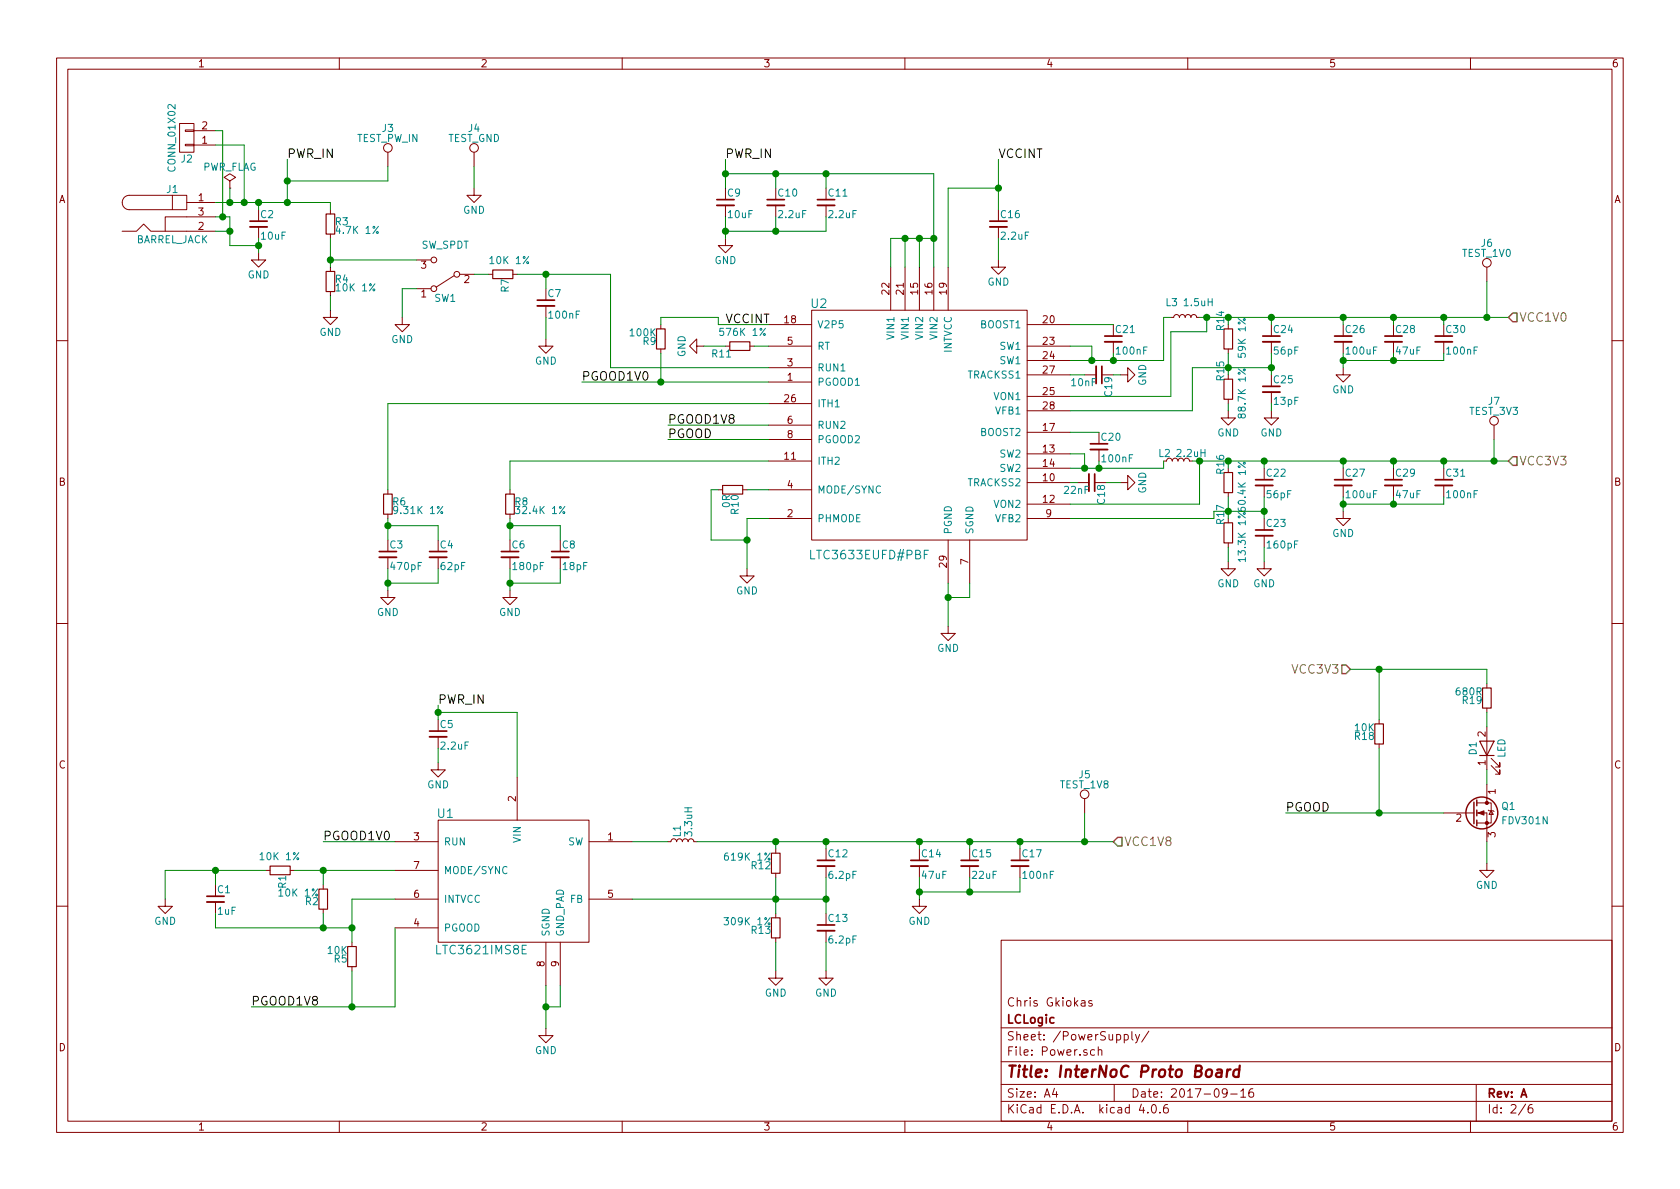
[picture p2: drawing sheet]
<svg xmlns="http://www.w3.org/2000/svg" width="297mm" height="210mm" viewBox="0 0 297 210" stroke-linecap="round" stroke-linejoin="round" font-family="sans-serif">
<g fill="none" stroke="#840000" stroke-width=".18">
<path d="M10 10.3h277v189.9h-277zM12 12.2h273v186.1h-273zM60 10.3v1.9M110 10.3v1.9M160 10.3v1.9M210 10.3v1.9M260 10.3v1.9M30.5 34.5h2.5v2.6h-2.5zM30.5 34.5h-7.6a1.27 1.27 0 0 0-1.3 1.3 1.27 1.27 0 0 0 1.3 1.3h7.6M31.7 21.8h2.6v5.1h-2.6zM32.8 23h1.5v.2h-1.5zM32.8 25.5h1.5v.3h-1.5z"/>
<path d="M33 35.8h5.1M34.3 25.6h3.8M34.3 23.1h3.8M38.1 38.3h-8.9v2.6M40.6 33.3h.1M40.6 32l1.1-.6-1.1-.7-1 .7 1 .6v1.3M58.4 37.1v.7M68.6 26.9v2.6M83.8 33.3v1.2h1.3l-1.3 1.3-1.3-1.3h1.3M83.8 26.9v2.6M128.3 36.3v2M137.2 36.3v2"/>
<path d="M146 36.3v2M21.6 40.9h2.5l1.3-1.3 1.3 1.3h11.4M45.7 44.7v1.3h1.3l-1.3 1.2-1.3-1.2h1.3M45.7 40.1v2.1M58.4 54.9v1.2h1.3l-1.3 1.3-1.3-1.3h1.3M58.4 41.4v.8M58.4 47.2v.8M58.4 51.6v.7M71.1 56.1v1.3h1.3l-1.3 1.3-1.3-1.3h1.3M73.7 51h2.5M73.7 46h2.5M80.3 48.8l-3.2 2"/>
<path d="M81.3 48.5h2.5M86.4 48.5h.7M90.7 48.5h.7M96.5 59.9v1.3h1.3l-1.3 1.3-1.3-1.3h1.3M96.5 54.1v2M116.8 57.4v.8M128.3 42.2v1.2h1.2l-1.2 1.3-1.3-1.3h1.3M135.9 57.4h7.6M143.5 54.9h38.1v40.6h-38.1zM157.5 47.2v7.7M160 47.2v7.7M162.6 47.2v7.7"/>
<path d="M165.1 47.2v7.7M167.6 47.2v7.7M176.5 46v1.2h1.3l-1.3 1.3-1.2-1.3h1.2M176.5 40.1v2.1M181.6 57.4h7.6M207 56.1h.5l.1-.3 .3-.2 .5 .1 .1 .4 .2-.3 .2-.2 .5 .1 .1 .4 .2-.3 .3-.2 .4 .1 .2 .4 .1-.3 .3-.2 .4 .1 .2 .4h.5M217.2 57.4v.8M262.9 47.2v2.6M10 60.2h2M116.8 61.7v.8M123.2 61.2v-1.3l-1.3 1.3 1.3 1.3v-1.3h1.3M128.3 61.2h.7"/>
<path d="M132.6 61.2h.7M135.9 67.6h7.6M135.9 65h7.6M135.9 61.2h7.6M135.9 75.2h7.6M135.9 77.7h7.6M135.9 71.4h7.6M181.6 61.2h7.6M181.6 63.7h7.6M181.6 70.1h7.6M181.6 76.4h7.6M181.6 66.3h7.6"/>
<path d="M181.6 72.6h7.6M191.8 66.3h2M194.3 79.5v2M196.8 60.4v2.1M198.1 66.3h1.3v-1.3l1.3 1.3-1.3 1.3v-1.3M217.2 72.6v1.3h1.2l-1.2 1.3-1.3-1.3h1.3M217.2 61.7v.8M217.2 66.3v.8M217.2 70.6v.8M224.8 72.6v1.3h1.3l-1.3 1.3-1.3-1.3h1.3M224.8 60.4v2.1M224.8 69.3v2.1"/>
<path d="M237.5 65v1.3h1.3l-1.3 1.3-1.3-1.3h1.3M237.5 60.4v2.1M246.4 60.4v2.1M255.3 60.4v2.1M264.2 75.2v2.5M285 60.2h2M68.6 86.6v.8M68.6 90.9v.8M68.6 98.5v2.1M77.5 98.5v2.1M90.2 86.6v.8M90.2 90.9v.8"/>
<path d="M90.2 98.5v2.1M99.1 98.5v2.1M127 86.6h.8M131.3 86.6h.8M135.9 91.7h7.6M135.9 86.6h7.6M135.9 81.5h7.6M167.6 95.5v7.6M171.4 95.5v7.6M181.6 91.7h7.6M181.6 85.3h7.6M181.6 89.1h7.6"/>
<path d="M181.6 80.3h7.6M181.6 82.8h7.6M190.5 85.3h2M198.1 85.3h1.3v-1.2l1.3 1.2-1.3 1.3v-1.3M205.7 81.5h.5l.2-.3 .3-.2 .4 .1 .2 .4 .1-.3 .3-.2 .4 .1 .2 .4 .1-.3 .3-.2 .4 .1 .2 .4 .1-.3 .3-.2 .4 .1 .2 .4h.5M217.2 99.3v1.3h1.2l-1.2 1.2-1.3-1.2h1.3M217.2 82.8v.8M217.2 87.1v.8M217.2 91.7v.8M217.2 96v.8M223.5 99.3v1.3h1.3l-1.3 1.2-1.3-1.2h1.3M223.5 85.8v2.1"/>
<path d="M223.5 94.7v2.1M237.5 90.4v1.3h1.3l-1.3 1.3-1.3-1.3h1.3M237.5 85.8v2.1M246.4 85.8v2.1M255.3 85.8v2.1M10 110.3h2M68.6 104.4v1.3h1.2l-1.2 1.2-1.3-1.2h1.3M90.2 104.4v1.3h1.2l-1.2 1.2-1.3-1.2h1.3M132.1 100.6v1.2h1.2l-1.2 1.3-1.3-1.3h1.3M167.6 110.7v1.3h1.3l-1.3 1.3-1.2-1.3h1.2M285 110.3h2M77.5 134.9v1.2h1.2l-1.2 1.3-1.3-1.3h1.3"/>
<path d="M77.5 130.3v2M91.4 137.4v7.6M243.8 127.2v.8M243.8 131.6v.7M262.9 120.9v.8M262.9 125.2v.8M262.9 128.5v7.6M262.9 138.7v3.3M263.7 135.4l1.5 1.5v-.8v.8h-.8M263.7 134.1l1.5 1.5v-.7v.7h-.8M29.2 159v1.3h1.3l-1.3 1.2-1.3-1.2h1.3M38.1 159.5v2"/>
<path d="M47 153.9h.8M51.3 153.9h.8M57.1 156.5v.7M69.8 153.9h7.7M69.8 148.8h7.7M69.8 159h7.7M77.5 145h26.6v21.6h-26.6zM104.1 148.8h7.7M104.1 159h7.7M118.1 148.8h.5l.1-.3 .3-.2 .5 .2 .1 .3 .2-.3 .2-.2 .5 .2 .1 .3 .2-.3 .3-.2 .4 .2 .2 .3 .1-.3 .3-.2 .4 .2 .2 .3h.5M137.2 150.1v.8M137.2 154.4v.8"/>
<path d="M146 153.2v2M162.6 159v1.3h1.2l-1.2 1.2-1.3-1.2h1.3M162.6 153.2v2M171.4 153.2v2M180.3 153.2v2M191.8 141.2v2.6M255.3 143.8h5.3M261.1 143.8h1.8v5M261.1 142h1.8M262.9 142h.8v3.5h-2.6M262.9 152.6v1.3h1.3l-1.3 1.3-1.3-1.3h1.3M263.1 143.3l.2 .1h.7l.2 .1"/>
<path d="M263.7 143.4l.3 .6h-.7zM10 160.2h2M57.1 160.8v.7M62.2 166.6v.8M62.2 170.9v.8M69.8 164.1h7.7M96.5 166.6v7.6M99.1 166.6v7.6M137.2 171.7v1.3h1.2l-1.2 1.2-1.3-1.2h1.3M137.2 161.5v.8M137.2 165.9v.7M146 171.7v1.3h1.3l-1.3 1.2-1.2-1.2h1.2"/>
<path d="M146 164.6v2M177 166.3h108v32h-108zM191.2 177h.6v.9M191.8 177.3l-.4 .1-.3 .2 .3 .3 .4-.1M193.1 177a.37 .37 0 0 0-.6 .1l.1 .3 .5 .1v.1l-.2 .3-.4-.1M285 160.2h2M60 198.3v1.9M96.5 181.9v1.2h1.3l-1.3 1.3-1.3-1.3h1.3M110 198.3v1.9M160 198.3v1.9M177 194.8h108M177 191.8h108"/>
<path d="M177 187.8h108M177 181.8h108M186.4 192.5l-.3 1h.9M186.8 193v1M193.5 185.7l-.4-.1-.3 .3 .1 .6 .2 .1 .4-.1M194.2 185.7l.2-.1 .4 .1v.9M194.2 185.1v1.5M197 191.8v3M198.8 183l.4-.1 .3 .3-.1 .6h-.6M200.1 182.4v1.3l.2 .2M200.8 182.9l.3 1M201.5 182.9l-.5 1.4-.2 .1"/>
<path d="M201.8 195.2l-.4 1.1h1M202.9 196.7v.1M203.1 182.3l-1.2 2M203.8 195.4l.1-.1a.81 .81 0 0 1 .6 .6 .81 .81 0 0 1-.3 .8l-.1 .1a.8 .8 0 0 1-.6-.6 .8 .8 0 0 1 .3-.8zM205.1 196.7v.1M206.4 195.3a.59 .59 0 0 0-.7 .7l.1 .7 .2 .1 .5-.1 .1-.5-.2-.2-.4-.1-.3 .3M210 198.3v1.9M217 193.2l-.3 .3h-.3l-.3-.3v-.4l.2-.2 .4-.1 .2 .2a1.19 1.19 0 0 1-.2 1.2l-.4 .1M217.6 193.5h1.1M219.4 193l.4-.5v1.5M219.4 194h.8M221.5 192.5a.59 .59 0 0 0-.7 .7l.1 .7 .2 .1 .5-.1 .1-.5-.2-.2-.4-.1-.3 .3"/>
<path d="M260 198.3v1.9M261 191.8v6.5M269.7 195.2l-1.2 2M270.9 195.3a.59 .59 0 0 0-.7 .7l.1 .7 .2 .1 .5-.1v-.5l-.1-.2-.4-.1-.3 .3"/>
<circle cx="68.6" cy="26.2" r=".76"/>
<circle cx="83.8" cy="26.2" r=".76"/>
<circle cx="76.7" cy="46" r=".51"/>
<circle cx="76.7" cy="51" r=".51"/>
<circle cx="80.8" cy="48.5" r=".51"/>
<circle cx="262.9" cy="46.5" r=".76"/>
<circle cx="264.2" cy="74.4" r=".76"/>
<circle cx="191.8" cy="140.5" r=".76"/>
</g>
<path d="M215.2 189.2h.8l-.1 1.2M216 189.6l-.7 .1a.4 .4 0 0 0-.3 .3 .4 .4 0 0 0 .2 .4l.7-.1M217 189.1l-.1 1.3M217.6 189.1a.54 .54 0 0 0-.6 .4M219.1 189.2a.7 .7 0 0 0-1 .3v.8l.3 .1 .6-.1M219.2 188.4l-.2 2" fill="none" stroke="#840000" stroke-width=".41"/>
<g fill="none" stroke="#840000" stroke-width=".33">
<path d="M126.7 36.3h3.1M135.6 36.3h3.1M144.5 36.3h3.1M44.2 40.1h3M95 54.1h3M175 40.1h3.1M192.8 79.5h3M193.8 64.8v3M195.3 60.4h3.1M223.3 60.4h3M223.3 69.3h3M236 60.4h3"/>
<path d="M244.9 60.4h3M253.7 60.4h3.1M67.1 98.5h3M75.9 98.5h3.1M88.6 98.5h3.1M97.5 98.5h3.1M192.5 83.8v3.1M222 85.8h3M222 94.7h3M236 85.8h3M244.9 85.8h3M253.7 85.8h3.1"/>
<path d="M75.9 130.3h3.1M36.6 159.5h3M144.5 153.2h3.1M161 153.2h3.1M169.9 153.2h3.1M178.8 153.2h3.1M144.5 164.6h3.1"/>
</g>
<g fill="none" stroke="#840000" stroke-width=".3">
<path d="M44.2 39.1h3M126.7 35.3h3.1M135.6 35.3h3.1M144.5 35.3h3.1M175 39.1h3.1M95 53.1h3M195.3 59.4h3.1M223.3 59.4h3M236 59.4h3M244.9 59.4h3M253.7 59.4h3.1M192.8 78.5h3"/>
<path d="M194.8 64.8v3M223.3 68.3h3M67.1 97.5h3M75.9 97.5h3.1M88.6 97.5h3.1M97.5 97.5h3.1M193.5 83.8v3.1M222 84.8h3M222 93.7h3M236 84.8h3M244.9 84.8h3M253.7 84.8h3.1"/>
<path d="M75.9 129.3h3.1M36.6 158.5h3M144.5 152.1h3.1M161 152.1h3.1M169.9 152.1h3.1M178.8 152.1h3.1M144.5 163.6h3.1"/>
</g>
<g fill="none" stroke="#840000" stroke-width=".2">
<path d="M57.7 37.8h1.5v3.6h-1.5zM57.7 48h1.5v3.6h-1.5zM87.1 47.7h3.6v1.6h-3.6zM116.1 58.2h1.5v3.5h-1.5zM216.4 58.2h1.5v3.5h-1.5zM129 60.4h3.6v1.6h-3.6zM216.4 67.1h1.5v3.5h-1.5zM67.8 87.4h1.5v3.5h-1.5zM89.4 87.4h1.5v3.5h-1.5zM127.8 85.8h3.5v1.6h-3.5zM216.4 83.6h1.5v3.5h-1.5zM216.4 92.5h1.5v3.5h-1.5z"/>
<path d="M243.1 128h1.5v3.6h-1.5zM261.6 131.1h2.6l-1.3 2.5zM261.6 133.6h2.6M262.1 121.7h1.6v3.5h-1.6zM47.8 153.2h3.5v1.5h-3.5zM56.4 157.2h1.5v3.6h-1.5zM136.4 150.9h1.5v3.5h-1.5zM61.5 167.4h1.5v3.5h-1.5zM136.4 162.3h1.5v3.6h-1.5z"/>
</g>
<g fill="none" stroke="#008400" stroke-width=".18">
<path d="M38.1 35.8h20.3v1.3M38.1 38.3h2.5v5.1h5.1M38.1 25.6h5.1v10.2M38.1 23.1h1.3v15.2M40.6 33.3v2.5M45.7 35.8v1.3M50.8 28.2v7.6M68.6 29.5v2.5h-17.8M83.8 29.5v3.8M128.3 28.2v5.1M128.3 38.3v3.9M128.3 30.7h36.8v16.5"/>
<path d="M137.2 30.7v2.6M137.2 38.3v2.6M146 38.3v2.6h-17.7M146 30.7v2.6M176.5 28.2v8.9M176.5 33.3h-8.9v13.9M38.1 40.9h2.5M45.7 42.2v2.5M58.4 42.2v5M58.4 52.3v2.6M58.4 46h15.3M73.7 51h-2.6v5.1"/>
<path d="M83.8 48.5h2.6M91.4 48.5h16.5v16.5h28M96.5 48.5v2.5M96.5 56.1v3.8M116.8 57.4v-1.3h10.2v1.3h8.9M160 42.2v5M162.6 42.2v5M165.1 42.2h-7.6v5M176.5 42.2v3.8M189.2 57.4h7.6M207 56.1h-1.3v7.6h-16.5M212.1 56.1h54.6"/>
<path d="M213.4 56.1v2.6h-6.4v11.4h-17.8M217.2 56.1v1.3M224.8 56.1v1.3M237.5 56.1v1.3M246.4 56.1v1.3M255.3 56.1v1.3M262.9 49.8v6.3M102.9 67.6h33M116.8 62.5v5.1M118.1 75.2h17.8M118.1 77.7h17.8M124.5 61.2h3.8"/>
<path d="M133.3 61.2h2.6M135.9 71.4h-67.3v15.2M189.2 61.2h3.8v2.5M189.2 66.3h2.6M189.2 76.4h5.1M196.8 62.5v1.2M196.8 66.3h1.3M217.2 62.5v3.8M217.2 71.4v1.2M224.8 65h-14v7.6h-21.6M224.8 62.5v3.8M224.8 71.4v1.2"/>
<path d="M237.5 62.5v2.5M246.4 62.5v1.2M255.3 62.5v1.2h-17.8M264.2 77.7v3.8M68.6 91.7v3.8M68.6 93h8.9v2.5M90.2 91.7v3.8M90.2 93h8.9v2.5M127 86.6h-1.3v8.9h6.4M132.1 86.6h3.8M135.9 81.5h-45.7v5.1M135.9 91.7h-3.8v8.9"/>
<path d="M189.2 91.7h25.4M189.2 85.3h1.3M189.2 80.3h2.6v2.5M194.3 81.5v1.3M195.6 85.3h2.5M205.7 81.5v1.3h-16.5M210.8 81.5h55.9M212.1 81.5v7.6h-22.9M214.6 90.4h8.9M217.2 81.5v1.3M217.2 87.9v3.8M217.2 96.8v2.5"/>
<path d="M223.5 81.5v1.3M223.5 87.9v3.8M223.5 96.8v2.5M237.5 81.5v1.3M237.5 87.9v2.5M246.4 81.5v1.3M246.4 87.9v1.2M255.3 81.5v1.3M255.3 87.9v1.2h-17.8M68.6 100.6v3.8M77.5 100.6v2.5h-8.9M90.2 100.6v3.8"/>
<path d="M99.1 100.6v2.5h-8.9M167.6 103.1v7.6M171.4 103.1v2.6h-3.8M238.8 118.4h24.1v2.5M243.8 118.4v8.8M77.5 124.7v2.5M77.5 132.3v2.6M77.5 126h13.9v11.4M243.8 132.3v11.5M262.9 126v2.5M262.9 136.1v2.6M38.1 153.9v2.6"/>
<path d="M47 153.9h-17.8v5.1M52.1 153.9h17.7M57.1 148.8h12.7M57.1 153.9v2.6M69.8 159h-7.6v7.6M111.8 148.8h6.3M111.8 159h34.2M123.2 148.8h73.6M137.2 148.8v1.3M137.2 155.2v6.3M146 148.8v1.3M146 155.2v6.3"/>
<path d="M162.6 148.8v1.3M162.6 155.2v3.8M171.4 148.8v1.3M171.4 155.2v2.5M180.3 148.8v1.3M180.3 155.2v2.5h-17.7M191.8 143.8v5M227.3 143.8h28M262.9 148.8v3.8M38.1 161.5v2.6h24.1M57.1 161.5v2.6M62.2 171.7v6.3"/>
<path d="M69.8 164.1v13.9h-25.4M96.5 174.2v7.7M99.1 174.2v3.8h-2.6M137.2 166.6v5.1M146 166.6v5.1"/>
</g>
<g fill="#008400" stroke="#008400" stroke-width=".25">
<circle cx="45.7" cy="43.4" r=".51"/>
<circle cx="40.6" cy="40.9" r=".51"/>
<circle cx="43.2" cy="35.8" r=".51"/>
<circle cx="39.4" cy="38.3" r=".51"/>
<circle cx="45.7" cy="35.8" r=".51"/>
<circle cx="50.8" cy="35.8" r=".51"/>
<circle cx="58.4" cy="46" r=".51"/>
<circle cx="96.5" cy="48.5" r=".51"/>
<circle cx="128.3" cy="30.7" r=".51"/>
<circle cx="137.2" cy="30.7" r=".51"/>
<circle cx="128.3" cy="40.9" r=".51"/>
<circle cx="137.2" cy="40.9" r=".51"/>
<circle cx="146.1" cy="30.7" r=".51"/>
<circle cx="165.1" cy="42.2" r=".51"/>
<circle cx="160" cy="42.2" r=".51"/>
<circle cx="162.6" cy="42.2" r=".51"/>
<circle cx="176.5" cy="33.3" r=".51"/>
<circle cx="116.8" cy="67.6" r=".51"/>
<circle cx="68.6" cy="93" r=".51"/>
<circle cx="68.6" cy="103.1" r=".51"/>
<circle cx="90.2" cy="93" r=".51"/>
<circle cx="90.2" cy="103.1" r=".51"/>
<circle cx="132.1" cy="95.5" r=".51"/>
<circle cx="167.6" cy="105.7" r=".51"/>
<circle cx="193" cy="63.7" r=".51"/>
<circle cx="196.9" cy="63.7" r=".51"/>
<circle cx="217.2" cy="56.1" r=".51"/>
<circle cx="224.8" cy="56.1" r=".51"/>
<circle cx="246.4" cy="56.1" r=".51"/>
<circle cx="237.5" cy="56.1" r=".51"/>
<circle cx="237.5" cy="63.7" r=".51"/>
<circle cx="246.4" cy="63.7" r=".51"/>
<circle cx="217.2" cy="65" r=".51"/>
<circle cx="224.8" cy="65" r=".51"/>
<circle cx="191.8" cy="82.8" r=".51"/>
<circle cx="213.4" cy="56.1" r=".51"/>
<circle cx="217.2" cy="81.5" r=".51"/>
<circle cx="223.5" cy="81.5" r=".51"/>
<circle cx="237.5" cy="81.5" r=".51"/>
<circle cx="246.4" cy="81.5" r=".51"/>
<circle cx="212.1" cy="81.5" r=".51"/>
<circle cx="217.2" cy="90.4" r=".51"/>
<circle cx="223.5" cy="90.4" r=".51"/>
<circle cx="237.5" cy="89.1" r=".51"/>
<circle cx="246.4" cy="89.1" r=".51"/>
<circle cx="255.3" cy="56.1" r=".51"/>
<circle cx="255.3" cy="81.5" r=".51"/>
<circle cx="96.5" cy="178" r=".51"/>
<circle cx="77.5" cy="126" r=".51"/>
<circle cx="38.1" cy="153.9" r=".51"/>
<circle cx="57.2" cy="153.9" r=".51"/>
<circle cx="57.2" cy="164.1" r=".51"/>
<circle cx="62.2" cy="164.1" r=".51"/>
<circle cx="62.2" cy="178" r=".51"/>
<circle cx="171.5" cy="148.8" r=".51"/>
<circle cx="162.6" cy="148.8" r=".51"/>
<circle cx="146.1" cy="148.8" r=".51"/>
<circle cx="137.2" cy="148.8" r=".51"/>
<circle cx="137.2" cy="159" r=".51"/>
<circle cx="146.1" cy="159" r=".51"/>
<circle cx="162.6" cy="157.7" r=".51"/>
<circle cx="171.5" cy="157.7" r=".51"/>
<circle cx="180.3" cy="148.8" r=".51"/>
<circle cx="243.8" cy="118.4" r=".51"/>
<circle cx="243.8" cy="143.8" r=".51"/>
<circle cx="194.3" cy="82.8" r=".51"/>
<circle cx="262.9" cy="56.1" r=".51"/>
<circle cx="264.2" cy="81.5" r=".51"/>
<circle cx="191.8" cy="148.8" r=".51"/>
<circle cx="50.8" cy="32" r=".51"/>
<circle cx="40.6" cy="35.8" r=".51"/>
</g>
<path d="M218.9 65.2l1.3 1M219.9 65.3l.1-.1 .2 .2-.2 .2-.2-.2zM78 90.5h.2v.2h-.2zM78.3 89.6l-1 1.2M99.6 90.5h.2v.2h-.2zM99.9 89.6l-1 1.2M218.9 81.7l1.3 1M218.9 90.6l1.3 1M219.9 81.8l.1-.1 .2 .2-.2 .2-.2-.2zM219.9 90.7l.1-.1 .2 .2-.2 .2-.2-.2z" fill="none" stroke="#008484" stroke-width=".18"/>
<path d="M267.5 55.4h.7v1.5h-.7l-.8-.8zM267.5 80.8h.7v1.5h-.7l-.8-.8zM237.2 117.6h.8l.8 .8-.8 .7h-.8zM197.6 148.1h.8v1.5h-.8l-.8-.8z" fill="none" stroke="#848400" stroke-width=".25"/>
<g fill="none" stroke="#840000" stroke-width=".25">
<path d="M260.6 141.9v3.8M261.1 141.5v1M261.1 143.3v1M261.1 145v1"/>
<circle cx="262" cy="143.8" r="2.82"/>
</g>
<g fill="#840000" stroke="#840000" stroke-width=".18">
<path d="M261.4 143.8l1-.4v.7z"/>
<circle cx="262.9" cy="145.5" r=".28"/>
<circle cx="262.9" cy="142" r=".28"/>
</g>
<text font-size="2.8" fill="#840000" x="178" y="190.5">Title: InterNoC Proto Board</text>
<g font-size="2.1">
<text x="50.8" y="27.9">PWR_IN</text>
<text x="128.3" y="27.9">PWR_IN</text>
<text x="176.5" y="27.9">VCCINT</text>
<text x="128.3" y="57.1">VCCINT</text>
<text x="102.9" y="67.3">PGOOD1V0</text>
<text x="118.1" y="74.9">PGOOD1V8</text>
<text x="118.1" y="77.5">PGOOD</text>
<text x="77.5" y="124.5">PWR_IN</text>
<text x="227.3" y="143.5">PGOOD</text>
<text x="57.1" y="148.6">PGOOD1V0</text>
<text x="44.4" y="177.8">PGOOD1V8</text>
</g>
<g font-size="2.1" fill="#008484">
<text x="143.4" y="54.5">U2</text>
<text x="143.7" y="98.9">LTC3633EUFD#PBF</text>
<text x="77.4" y="144.6">U1</text>
<text x="77.5" y="168.8">LTC3621IMS8E</text>
</g>
<g font-size="2.1" fill="#848400">
<text x="268.6" y="56.9">VCC1V0</text>
<text x="268.6" y="82.3">VCC3V3</text>
<text x="228.6" y="119.1">VCC3V3</text>
<text x="198.8" y="149.6">VCC1V8</text>
</g>
<g font-size="2.1" fill="#840000">
<text x="178" y="178">Chris Gkiokas</text>
<text x="178" y="184">Sheet: /PowerSupply/</text>
<text x="178" y="181">LCLogic</text>
<text x="178" y="186.7">File: Power.sch</text>
<text x="178" y="196.9">KiCad E.D.A. kicad 4.0.6</text>
<text x="178" y="194.1">Size: A4</text>
<text x="200" y="194.1">Date: 2017-09-16</text>
<text x="263" y="194.1">Rev: A</text>
<text x="263" y="196.9">Id: 2/6</text>
</g>
<g font-size="1.8" fill="#840000">
<text x="35" y="11.9">1</text>
<text x="85" y="11.9">2</text>
<text x="135" y="11.9">3</text>
<text x="185" y="11.9">4</text>
<text x="235" y="11.9">5</text>
<text x="285" y="11.9">6</text>
<text x="35.7" y="22.9">2</text>
<text x="35.7" y="25.4">1</text>
<text x="10.4" y="35.9">A</text>
<text x="35.1" y="35.6">1</text>
<text x="285.4" y="35.9">A</text>
<text x="35.1" y="40.6">2</text>
<text x="35.1" y="38.1">3</text>
<text x="74.4" y="47.5">3</text>
<text x="74.4" y="52.6">1</text>
<text x="82.1" y="50">2</text>
<text x="157.2" y="52" transform="rotate(-90 157.2 52)">22</text>
<text x="159.8" y="52" transform="rotate(-90 159.8 52)">21</text>
<text x="162.3" y="52" transform="rotate(-90 162.3 52)">15</text>
<text x="164.8" y="52" transform="rotate(-90 164.8 52)">16</text>
<text x="167.4" y="52" transform="rotate(-90 167.4 52)">19</text>
<text x="138.7" y="57.1">18</text>
<text x="184.5" y="57.1">20</text>
<text x="139.2" y="64.8">3</text>
<text x="139.2" y="61">5</text>
<text x="184.5" y="61">23</text>
<text x="184.5" y="63.5">24</text>
<text x="138.7" y="71.1">26</text>
<text x="139.2" y="67.3">1</text>
<text x="184.5" y="69.8">25</text>
<text x="184.5" y="66">27</text>
<text x="139.2" y="74.9">6</text>
<text x="139.2" y="77.5">8</text>
<text x="184.5" y="76.2">17</text>
<text x="184.5" y="72.4">28</text>
<text x="138.7" y="81.3">11</text>
<text x="184.5" y="80">13</text>
<text x="184.5" y="82.5">14</text>
<text x="10.4" y="85.9">B</text>
<text x="139.2" y="86.4">4</text>
<text x="184.5" y="85.1">10</text>
<text x="184.5" y="88.9">12</text>
<text x="285.4" y="85.9">B</text>
<text x="139.2" y="91.4">2</text>
<text x="184.9" y="91.4">9</text>
<text x="167.4" y="100.3" transform="rotate(-90 167.4 100.3)">29</text>
<text x="171.2" y="99.8" transform="rotate(-90 171.2 99.8)">7</text>
<text x="262.6" y="130.3" transform="rotate(-90 262.6 130.3)">2</text>
<text x="10.4" y="135.9">C</text>
<text x="262.6" y="135.4" transform="rotate(-90 262.6 135.4)">1</text>
<text x="285.4" y="135.9">C</text>
<text x="91.2" y="141.7" transform="rotate(-90 91.2 141.7)">2</text>
<text x="264.4" y="140.4" transform="rotate(-90 264.4 140.4)">1</text>
<text x="73.2" y="148.6">3</text>
<text x="107.5" y="148.6">1</text>
<text x="257.5" y="145.3">2</text>
<text x="264.4" y="148.1" transform="rotate(-90 264.4 148.1)">3</text>
<text x="73.2" y="153.7">7</text>
<text x="73.2" y="158.7">6</text>
<text x="107.5" y="158.7">5</text>
<text x="73.2" y="163.8">4</text>
<text x="96.3" y="170.9" transform="rotate(-90 96.3 170.9)">8</text>
<text x="98.8" y="170.9" transform="rotate(-90 98.8 170.9)">9</text>
<text x="10.4" y="185.9">D</text>
<text x="285.4" y="185.9">D</text>
<text x="35" y="199.9">1</text>
<text x="85" y="199.9">2</text>
<text x="135" y="199.9">3</text>
<text x="185" y="199.9">4</text>
<text x="235" y="199.9">5</text>
<text x="285" y="199.9">6</text>
</g>
<g font-size="1.8" fill="#008484">
<text x="67.6" y="23.3">J3</text>
<text x="82.9" y="23.3">J4</text>
<text x="32.1" y="28.7">J2</text>
<text x="63" y="25.1">TEST_PW_IN</text>
<text x="79.1" y="25.1">TEST_GND</text>
<text x="29.5" y="34.1">J1</text>
<text x="31" y="30" transform="rotate(-90 31 30)">CONN_01X02</text>
<text x="35.7" y="30.2">PWR_FLAG</text>
<text x="128.7" y="34.7">C9</text>
<text x="137.6" y="34.7">C10</text>
<text x="146.5" y="34.7">C11</text>
<text x="46.1" y="38.6">C2</text>
<text x="59.3" y="39.8">R3</text>
<text x="59.8" y="41.3">4.7K 1%</text>
<text x="81.9" y="37.8">GND</text>
<text x="128.8" y="38.6">10uF</text>
<text x="137.7" y="38.6">2.2uF</text>
<text x="146.6" y="38.6">2.2uF</text>
<text x="177" y="38.6">C16</text>
<text x="23.9" y="43">BARREL_JACK</text>
<text x="46.3" y="42.4">10uF</text>
<text x="74.4" y="44">SW_SPDT</text>
<text x="86.9" y="46.7">10K 1%</text>
<text x="126.3" y="46.7">GND</text>
<text x="177.1" y="42.4">2.2uF</text>
<text x="258.6" y="45.4">TEST_1V0</text>
<text x="261.9" y="43.6">J6</text>
<text x="43.8" y="49.2">GND</text>
<text x="59.3" y="50">R4</text>
<text x="59.7" y="51.5">10K 1%</text>
<text x="76.8" y="53.4">SW1</text>
<text x="89.9" y="51.6" transform="rotate(-90 89.9 51.6)">R7</text>
<text x="96.9" y="52.5">C7</text>
<text x="174.6" y="50.5">GND</text>
<text x="56.5" y="59.4">GND</text>
<text x="97.2" y="56.3">100nF</text>
<text x="111.5" y="59.5">100K</text>
<text x="127.6" y="59.4">576K 1%</text>
<text x="144.5" y="58">V2P5</text>
<text x="158.1" y="59.8" transform="rotate(-90 158.1 59.8)">VIN1</text>
<text x="160.7" y="59.8" transform="rotate(-90 160.7 59.8)">VIN1</text>
<text x="163.2" y="59.8" transform="rotate(-90 163.2 59.8)">VIN2</text>
<text x="165.7" y="59.8" transform="rotate(-90 165.7 59.8)">VIN2</text>
<text x="173.3" y="58">BOOST1</text>
<text x="197.3" y="58.9">C21</text>
<text x="206.1" y="54.1">L3</text>
<text x="209.4" y="54.1">1.5uH</text>
<text x="216.4" y="58.3" transform="rotate(-90 216.4 58.3)">R14</text>
<text x="225.3" y="58.9">C24</text>
<text x="238" y="58.9">C26</text>
<text x="246.9" y="58.9">C28</text>
<text x="255.8" y="58.9">C30</text>
<text x="69.2" y="60.6">GND</text>
<text x="94.6" y="64.5">GND</text>
<text x="113.7" y="61">R9</text>
<text x="121.2" y="63.2" transform="rotate(-90 121.2 63.2)">GND</text>
<text x="126" y="63.2">R11</text>
<text x="144.5" y="65.7">RUN1</text>
<text x="144.5" y="61.8">RT</text>
<text x="168.3" y="62.5" transform="rotate(-90 168.3 62.5)">INTVCC</text>
<text x="176.8" y="61.8">SW1</text>
<text x="176.8" y="64.4">SW1</text>
<text x="197.5" y="62.7">100nF</text>
<text x="220.2" y="62.9" transform="rotate(-90 220.2 62.9)">59K 1%</text>
<text x="225.3" y="62.7">56pF</text>
<text x="238.2" y="62.7">100uF</text>
<text x="246.9" y="62.7">47uF</text>
<text x="255.9" y="62.7">100nF</text>
<text x="144.5" y="68.2">PGOOD1</text>
<text x="171.1" y="66.9">TRACKSS1</text>
<text x="175.8" y="70.7">VON1</text>
<text x="189.5" y="68.3">10nF</text>
<text x="196.6" y="70" transform="rotate(-90 196.6 70)">C19</text>
<text x="202.6" y="68.2" transform="rotate(-90 202.6 68.2)">GND</text>
<text x="216.4" y="67.2" transform="rotate(-90 216.4 67.2)">R15</text>
<text x="225.3" y="67.8">C25</text>
<text x="225.3" y="71.6">13pF</text>
<text x="235.5" y="69.5">GND</text>
<text x="263.2" y="71.6">J7</text>
<text x="144.5" y="75.8">RUN2</text>
<text x="144.5" y="72">ITH1</text>
<text x="173.3" y="77.1">BOOST2</text>
<text x="176.1" y="73.3">VFB1</text>
<text x="194.8" y="77.9">C20</text>
<text x="215.2" y="77.2">GND</text>
<text x="220.2" y="73.5" transform="rotate(-90 220.2 73.5)">88.7K 1%</text>
<text x="222.8" y="77.2">GND</text>
<text x="259.8" y="73.3">TEST_3V3</text>
<text x="144.5" y="78.4">PGOOD2</text>
<text x="144.5" y="82.2">ITH2</text>
<text x="176.8" y="80.9">SW2</text>
<text x="176.8" y="83.4">SW2</text>
<text x="195" y="81.7">100nF</text>
<text x="204.9" y="80.8">L2</text>
<text x="208.2" y="80.8">2.2uH</text>
<text x="216.4" y="83.7" transform="rotate(-90 216.4 83.7)">R16</text>
<text x="69.5" y="89.4">R6</text>
<text x="91.1" y="89.4">R8</text>
<text x="129.1" y="89.7" transform="rotate(-90 129.1 89.7)">0R</text>
<text x="144.5" y="87.2">MODE/SYNC</text>
<text x="171.1" y="86">TRACKSS2</text>
<text x="175.8" y="89.8">VON2</text>
<text x="188.2" y="87.3">22nF</text>
<text x="195.4" y="89.1" transform="rotate(-90 195.4 89.1)">C18</text>
<text x="202.6" y="87.3" transform="rotate(-90 202.6 87.3)">GND</text>
<text x="220.2" y="90" transform="rotate(-90 220.2 90)">60.4K 1%</text>
<text x="224" y="84.3">C22</text>
<text x="224.1" y="88.1">56pF</text>
<text x="238" y="84.3">C27</text>
<text x="238.2" y="88.1">100uF</text>
<text x="246.9" y="84.3">C29</text>
<text x="246.9" y="88.1">47uF</text>
<text x="255.8" y="84.3">C31</text>
<text x="255.9" y="88.1">100nF</text>
<text x="70" y="90.9">9.31K 1%</text>
<text x="91.6" y="90.9">32.4K 1%</text>
<text x="130.6" y="90.9" transform="rotate(-90 130.6 90.9)">R10</text>
<text x="144.5" y="92.3">PHMODE</text>
<text x="168.3" y="94.5" transform="rotate(-90 168.3 94.5)">PGND</text>
<text x="172.1" y="94.5" transform="rotate(-90 172.1 94.5)">SGND</text>
<text x="176.1" y="92.3">VFB2</text>
<text x="224" y="93.2">C23</text>
<text x="235.5" y="94.9">GND</text>
<text x="69" y="97">C3</text>
<text x="69.2" y="100.8">470pF</text>
<text x="77.9" y="97">C4</text>
<text x="78" y="100.8">62pF</text>
<text x="90.6" y="97">C6</text>
<text x="90.8" y="100.8">180pF</text>
<text x="99.4" y="97">C8</text>
<text x="99.6" y="100.8">18pF</text>
<text x="220.2" y="98.9" transform="rotate(-90 220.2 98.9)">13.3K 1%</text>
<text x="224.2" y="97">160pF</text>
<text x="130.1" y="105.1">GND</text>
<text x="215.2" y="103.8">GND</text>
<text x="221.6" y="103.8">GND</text>
<text x="66.6" y="108.9">GND</text>
<text x="88.2" y="108.9">GND</text>
<text x="165.7" y="115.3">GND</text>
<text x="257.6" y="123">680R</text>
<text x="258.6" y="124.5">R19</text>
<text x="77.9" y="128.7">C5</text>
<text x="239.6" y="130.8">R18</text>
<text x="239.6" y="129.3">10K</text>
<text x="78.1" y="132.5">2.2uF</text>
<text x="190.8" y="137.6">J5</text>
<text x="261.1" y="133.4" transform="rotate(-90 261.1 133.4)">D1</text>
<text x="266.1" y="134.1" transform="rotate(-90 266.1 134.1)">LED</text>
<text x="75.5" y="139.4">GND</text>
<text x="187.5" y="139.4">TEST_1V8</text>
<text x="265.5" y="143.2">Q1</text>
<text x="78.5" y="149.5">RUN</text>
<text x="92.1" y="149" transform="rotate(-90 92.1 149)">VIN</text>
<text x="100.3" y="149.5">SW</text>
<text x="120.3" y="148" transform="rotate(-90 120.3 148)">L1</text>
<text x="122.4" y="147.7" transform="rotate(-90 122.4 147.7)">3.3uH</text>
<text x="265.8" y="145.7">FDV301N</text>
<text x="46.2" y="152.1">10K 1%</text>
<text x="78.5" y="154.6">MODE/SYNC</text>
<text x="128.5" y="152.2">619K 1%</text>
<text x="132.9" y="153.7">R12</text>
<text x="146.5" y="151.6">C12</text>
<text x="146.6" y="155.4">6.2pF</text>
<text x="163" y="151.6">C14</text>
<text x="163.1" y="155.4">47uF</text>
<text x="171.9" y="151.6">C15</text>
<text x="172" y="155.4">22uF</text>
<text x="180.8" y="151.6">C17</text>
<text x="181" y="155.4">100nF</text>
<text x="38.5" y="157.9">C1</text>
<text x="38.5" y="161.7">1uF</text>
<text x="49.6" y="158.5">10K 1%</text>
<text x="50.6" y="157" transform="rotate(-90 50.6 157)">R1</text>
<text x="54" y="160">R2</text>
<text x="78.5" y="159.6">INTVCC</text>
<text x="100.8" y="159.6">FB</text>
<text x="260.9" y="157.2">GND</text>
<text x="27.3" y="163.5">GND</text>
<text x="78.5" y="164.7">PGOOD</text>
<text x="97.2" y="165.6" transform="rotate(-90 97.2 165.6)">SGND</text>
<text x="99.7" y="165.6" transform="rotate(-90 99.7 165.6)">GND_PAD</text>
<text x="128.5" y="163.6">309K 1%</text>
<text x="132.9" y="165.1">R13</text>
<text x="146.5" y="163">C13</text>
<text x="146.6" y="166.8">6.2pF</text>
<text x="160.6" y="163.5">GND</text>
<text x="58" y="168.7">10K</text>
<text x="59.1" y="170.2">R5</text>
<text x="135.2" y="176.2">GND</text>
<text x="144.1" y="176.2">GND</text>
<text x="94.6" y="186.4">GND</text>
</g>
<text font-size="1.8" fill="#008400" x="216.4" y="92.6" transform="rotate(-90 216.4 92.6)">R17</text>
</svg>
